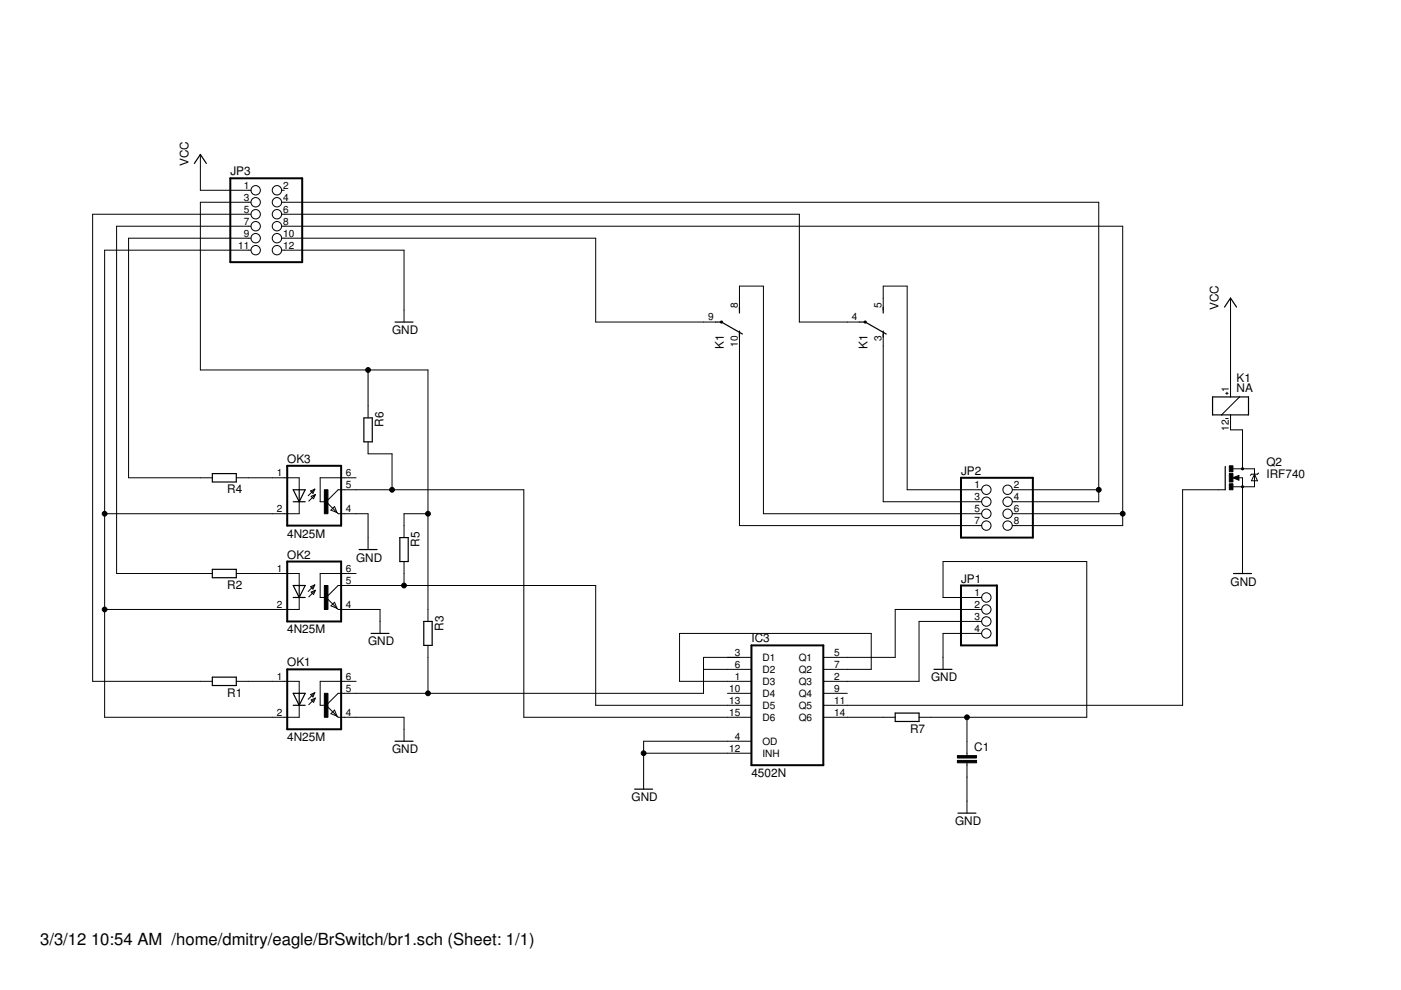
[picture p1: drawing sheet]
<svg xmlns="http://www.w3.org/2000/svg" width="297mm" height="210mm" viewBox="0 0 297 210" stroke-linecap="round" stroke-linejoin="round" font-family="sans-serif">
<g fill="#000" stroke="#000" stroke-width=".21">
<path d="M42.5 32.7v2.6zM42.5 35.3v5zM19.6 45.4h33zM22.2 53v55.9zM22.2 53h30.4zM24.7 48h27.9zM27.3 50.5h25.3zM42.5 42.9h10.1zM42.5 40.3h10.1zM52.6 40.3h.6zM52.6 42.9h.6zM52.6 45.4h.6z"/>
<path d="M52.6 48h.6zM52.6 50.5h.6zM52.6 53h.6zM59.7 40.3h.6zM59.7 42.9h.6zM59.7 45.4h.6zM59.7 48h.6zM59.7 50.5h.6zM59.7 53h.6zM60.3 53h25.4zM60.3 50.5h66zM60.3 45.4h109.2z"/>
<path d="M60.3 48h177.7zM60.3 42.9h172.7zM85.7 53v12.7zM126.3 50.5v17.8zM169.5 45.4v22.9zM233 42.9v60.9zM238 48v60.9zM42.5 42.9v35.5zM78 78.4h12.7zM42.5 78.4h35.5zM85.7 65.7v2.6zM90.7 78.4v30.5z"/>
<path d="M126.3 68.3h22.9zM149.2 68.3h2.5zM156.8 70.8v2.6zM156.8 63.2v2.5zM156.8 73.4v38zM156.8 60.7v2.5zM156.8 60.7h5.1zM161.9 60.7v48.2zM169.5 68.3h10.1zM179.6 68.3h2.6zM187.3 70.8v2.6zM187.3 63.2v2.5z"/>
<path d="M187.3 73.4v33zM187.3 60.7v2.5zM187.3 60.7h5zM192.3 60.7v43.1zM260.9 63.2v2.5zM260.9 65.7v15.3zM78 93.7v2.5zM78 86.1v2.5zM78 78.4v7.7zM78 96.2h5.1zM83.1 96.2v7.6zM259 88l3.8-3.8z"/>
<path d="M259.9 83.4h.5zM259.9 88.7h.5zM260.1 83.1v.5zM260.9 88.6v2.5zM260.9 81v2.5zM260.9 88v.6zM260.9 83.5v.7zM260.9 91.1h2.5zM263.4 96.2v2.6zM261.4 99.4h2zM263.4 98.8v.6zM263.4 99.4h2.6z"/>
<path d="M263.4 91.1v5.1zM266 99.4v1.1zM27.3 50.5v50.8zM42.5 101.3h2.5zM27.3 101.3h15.2zM50.1 101.3h2.5zM52.6 101.3h5.1zM57.7 101.3h2.6zM57.7 108.9h2.6zM22.2 108.9h35.5zM60.3 101.3h3.1zM63.4 101.3v2.5z"/>
<path d="M63.4 106.4v2.5zM60.3 108.9h3.1zM65.3 105.1l1.4-1.4zM66.9 104.9l-1.4 1.4zM65.8 104.1l.6 .5zM66 105.2l.5 .5zM66.7 103.7l-.3 .9zM66.9 104.9l-.4 .8zM65.8 104.1l.9-.4zM66 105.2l.9-.3zM67.9 101.3v5.1zM67.9 101.3h5.1z"/>
<path d="M67.9 106.4h1zM69.2 106.4l2.2 2.3zM70.2 108.2l.7-.8zM70.9 107.4l.5 1.3zM71.4 108.7l.3 .2zM70.2 108.2l1.2 .5zM71.7 103.8l-2.5 2.6zM71.7 108.9h1.3zM71.7 103.8h1.3zM73 101.3h2.5zM73 108.9h2.5zM73 103.8h2.5z"/>
<path d="M75.5 108.9h2.5zM75.5 103.8h7.6zM78 114v2.5zM78 108.9v5.1zM83.1 103.8h28zM85.7 111.4v2.6zM85.7 108.9v2.5zM85.7 108.9h5zM90.7 108.9v20.3zM111.1 103.8v48.3zM156.8 111.4h50.8zM161.9 108.9h45.7z"/>
<path d="M187.3 106.4h20.3zM192.3 103.8h15.3zM199.9 119.1v7.6zM207.6 103.8h.5zM207.6 106.4h.5zM207.6 108.9h.5zM207.6 111.4h.5zM214.6 103.8h.6zM214.6 106.4h.6zM214.6 108.9h.6zM214.6 111.4h.6zM215.2 108.9h22.8z"/>
<path d="M215.2 103.8h17.8zM199.9 119.1h30.5zM233 103.8v2.6zM215.2 106.4h17.8zM238 108.9v2.5zM215.2 111.4h22.8zM250.7 103.8h7.7zM258.4 103.8h1.4zM261.4 103.2h2zM261.4 101.3l1.3 .5zM262.5 101.3h.9zM262.7 100.8v1z"/>
<path d="M261.4 101.3l1.3-.5zM263.4 103.8v2.6zM263.4 101.3v1.9zM263.4 103.2v.6zM263.4 119.1v2.5zM263.4 106.4v12.7zM265.3 101.9h1.3zM265.3 100.5h.7zM265.3 100.5l-.2 .3zM266 100.5v2.7zM263.4 103.2h2.6zM266 100.5l-.7 1.4z"/>
<path d="M266 100.5h.6zM266 100.5l.6 1.4zM266.6 100.5l.3-.2zM22.2 108.9v20.3zM24.7 48v73.6zM42.5 121.6h2.5zM24.7 121.6h17.8zM50.1 121.6h2.5zM52.6 121.6h5.1zM57.7 121.6h2.6zM57.7 129.2h2.6zM22.2 129.2h35.5z"/>
<path d="M60.3 121.6h3.1zM63.4 121.6v2.5zM63.4 126.7v2.5zM60.3 129.2h3.1zM65.3 125.4l1.4-1.4zM66.9 125.2l-1.4 1.4zM65.8 124.4l.6 .5zM66 125.5l.5 .5zM66.7 124l-.3 .9zM66.9 125.2l-.4 .8zM65.8 124.4l.9-.4zM66 125.5l.9-.3z"/>
<path d="M67.9 121.6v5.1zM67.9 121.6h5.1zM67.9 126.7h1zM69.2 126.7l2.2 2.3zM70.2 128.5l.7-.8zM70.9 127.7l.5 1.3zM71.4 129l.3 .2zM70.2 128.5l1.2 .5zM69.2 126.7l2.5-2.6zM71.7 129.2h1.3zM71.7 124.1h1.3zM73 121.6h2.5z"/>
<path d="M73 129.2h2.5zM73 124.1h2.5zM75.5 129.2h5.1zM75.5 124.1h10.2zM80.6 131.8v2.5zM80.6 129.2v2.6zM85.7 119.1v2.5zM85.7 124.1h40.6zM85.7 121.6v2.5zM90.7 136.8v2.6zM90.7 129.2v2.6zM126.3 124.1v25.4z"/>
<path d="M144.1 134.3v10.2zM149.2 139.4h7.6zM154.2 139.4h5.1zM174.6 139.4h5zM179.6 139.4h10.2zM144.1 134.3h40.6zM189.8 129.2v10.2zM189.8 129.2h17.8zM194.9 131.8h12.7zM199.9 139.4v2.5zM199.9 134.3v5.1zM199.9 134.3h7.7z"/>
<path d="M199.9 126.7h7.7zM207.6 126.7h.5zM207.6 129.2h.5zM207.6 131.8h.5zM207.6 134.3h.5zM19.6 45.4v99.1zM22.2 129.2v22.9zM42.5 144.5h2.5zM19.6 144.5h22.9zM50.1 144.5h2.5zM52.6 144.5h5.1zM57.7 144.5h2.6z"/>
<path d="M57.7 152.1h2.6zM22.2 152.1h35.5zM60.3 144.5h3.1zM63.4 144.5v2.5zM63.4 149.5v2.6zM60.3 152.1h3.1zM65.3 148.3l1.4-1.4zM65.5 149.4l1.4-1.4zM65.8 147.3l.6 .5zM66 148.4l.5 .5zM66.7 146.9l-.3 .9zM66.9 148l-.4 .9z"/>
<path d="M65.8 147.3l.9-.4zM66 148.4l.9-.4zM67.9 144.5v5zM67.9 144.5h5.1zM67.9 149.5h1zM69.2 149.5l2.2 2.3zM70.2 151.3l.7-.7zM70.9 150.6l.5 1.2zM71.4 151.8l.3 .3zM70.2 151.3l1.2 .5zM71.7 147l-2.5 2.5zM71.7 152.1h1.3z"/>
<path d="M71.7 147h1.3zM73 144.5h2.5zM73 152.1h2.5zM73 147h2.5zM75.5 152.1h10.2zM75.5 147h15.2zM85.7 154.6v2.6zM85.7 152.1v2.5zM90.7 139.4v7.6zM90.7 147h58.5zM111.1 152.1h43.1zM126.3 149.5h27.9z"/>
<path d="M136.5 157.2v2.5zM136.5 157.2h17.7zM144.1 144.5h10.1zM149.2 141.9v5.1zM149.2 139.4v2.5zM149.2 141.9h5zM154.2 144.5h5.1zM154.2 157.2h5.1zM154.2 141.9h5.1zM154.2 147h5.1zM154.2 159.7h5.1zM154.2 149.5h5.1z"/>
<path d="M154.2 152.1h5.1zM136.5 159.7h17.7zM174.6 144.5h5zM174.6 141.9h5zM174.6 147h5zM174.6 149.5h5zM174.6 152.1h5zM179.6 149.5h71.1zM179.6 141.9h5.1zM179.6 152.1h7.7zM179.6 144.5h15.3zM184.7 134.3v7.6z"/>
<path d="M187.3 152.1h2.5zM194.9 131.8v12.7zM194.9 152.1h2.5zM197.4 152.1h7.6zM205 157.2v2.5zM205 159.7v.5zM205 152.1v5.1zM205 152.1h25.4zM230.4 119.1v33zM250.7 103.8v45.7zM136.5 164.8v2.5zM136.5 159.7v5.1z"/>
<path d="M205 162.2v2.6zM205 161.7v.5zM205 169.9v2.5zM205 164.8v5.1z"/>
<circle cx="78" cy="78.4" r=".51"/>
<circle cx="22.2" cy="108.9" r=".51"/>
<circle cx="83.1" cy="103.8" r=".51"/>
<circle cx="90.7" cy="108.9" r=".51"/>
<circle cx="233" cy="103.8" r=".51"/>
<circle cx="238" cy="108.9" r=".51"/>
<circle cx="22.2" cy="129.2" r=".51"/>
<circle cx="85.7" cy="124.1" r=".51"/>
<circle cx="90.7" cy="147" r=".51"/>
<circle cx="136.5" cy="159.7" r=".51"/>
<circle cx="205" cy="152.1" r=".51"/>
</g>
<g fill="#000" stroke="#000" stroke-width=".25">
<path d="M42.5 32.7l-1.3 1.9zM42.5 32.7l1.3 1.9zM83.8 68.3h3.8zM153 68.3l4.4 2.5zM151.7 68.3h1.3zM156.8 70.2v1.3zM156.8 65.1v1.3zM183.4 68.3l4.5 2.5zM182.2 68.3h1.2zM187.3 70.2v1.3zM187.3 65.1v1.3zM260.9 63.2l-1.3 1.9z"/>
<path d="M260.9 63.2l1.3 1.9zM77.2 88.6v5.1zM77.2 93.7h1.7zM77.2 88.6h1.7zM78.9 88.6v5.1zM257.1 88h1.9zM257.1 84.2v3.8zM259 88h1.9zM259.8 98.9v4.9zM260.9 88h3.8zM257.1 84.2h3.8zM260.9 84.2h1.9z"/>
<path d="M264.7 84.2v3.8zM262.8 84.2h1.9zM45 102.2h5.1zM45 100.4v1.8zM45 100.4h5.1zM50.1 100.4v1.8zM62.2 103.8l1.2 2.6zM62.2 106.4h1.2zM63.4 103.8v2.6zM62.2 103.8h1.2zM64.7 103.8l-1.3 2.6zM63.4 106.4h1.3z"/>
<path d="M63.4 103.8h1.3zM76.1 116.5h3.8zM84.8 114v5.1zM84.8 119.1h1.7zM84.8 114h1.7zM86.5 114v5.1zM45 122.5h5.1zM45 120.7v1.8zM45 120.7h5.1zM50.1 120.7v1.8zM62.2 124.1l1.2 2.6zM62.2 126.7h1.2z"/>
<path d="M63.4 124.1v2.6zM62.2 124.1h1.2zM64.7 124.1l-1.3 2.6zM63.4 126.7h1.3zM63.4 124.1h1.3zM78.7 134.3h3.8zM89.9 131.8v5zM89.9 136.8h1.7zM89.9 131.8h1.7zM91.6 131.8v5zM261.5 121.6h3.8zM45 145.3h5.1z"/>
<path d="M45 143.6v1.7zM45 143.6h5.1zM50.1 143.6v1.7zM62.2 147l1.2 2.5zM62.2 149.5h1.2zM63.4 147v2.5zM62.2 147h1.2zM64.7 147l-1.3 2.5zM63.4 149.5h1.3zM63.4 147h1.3zM83.8 157.2h3.8zM189.8 153h5.1z"/>
<path d="M189.8 151.2v1.8zM189.8 151.2h5.1zM194.9 151.2v1.8zM198 141.9h3.8zM134.6 167.3h3.8zM203.1 172.4h3.8z"/>
</g>
<path d="M260.6 98.8h.8v1.2h-.8zM68.8 103.8h.7v5.1h-.7zM260.6 102.6h.8v1.2h-.8zM260.6 100.4h.8v1.8h-.8zM68.8 124.1h.7v5.1h-.7zM68.8 147h.7v5.1h-.7zM203 161.2h4v.5h-4zM203 160.2h4v.5h-4z" fill="#000" stroke="#000" stroke-width=".21"/>
<g fill="none" stroke="#000" stroke-width=".42">
<circle cx="153" cy="68.3" r=".13"/>
<circle cx="183.4" cy="68.3" r=".13"/>
<circle cx="263.4" cy="99.4" r=".13"/>
<circle cx="263.4" cy="103.2" r=".13"/>
</g>
<path d="M261.7 101.3l.8 .3zM261.7 101.3l.8-.3zM262.5 101.3v.3zM262.3 101.3h.2z" fill="#000" stroke="#000" stroke-width=".32"/>
<g fill="#000" stroke="#000" stroke-width=".42">
<path d="M48.8 37.8v17.8zM48.8 37.8h15.3zM48.8 55.6h15.3zM64.1 37.8v17.8zM60.9 98.8v12.6zM60.9 98.8h11.4zM72.3 98.8v12.6zM60.9 119.1v12.7zM60.9 119.1h11.4zM60.9 111.4h11.4zM72.3 119.1v12.7zM203.7 114h15.3z"/>
<path d="M203.7 101.3v12.7zM219 101.3v12.7zM203.7 101.3h15.3zM60.9 131.8h11.4zM159.3 136.8v25.4zM159.3 136.8h15.3zM203.7 136.8h7.7zM203.7 124.1v12.7zM211.4 124.1v12.7zM203.7 124.1h7.7zM60.9 154.6h11.4zM60.9 141.9v12.7z"/>
<path d="M60.9 141.9h11.4zM72.3 141.9v12.7zM159.3 162.2h15.3zM174.6 136.8v25.4z"/>
</g>
<g fill="none" stroke="#000" stroke-width=".21">
<circle cx="54.2" cy="40.3" r=".99"/>
<circle cx="54.2" cy="45.4" r=".99"/>
<circle cx="54.2" cy="48" r=".99"/>
<circle cx="54.2" cy="53" r=".99"/>
<circle cx="54.2" cy="50.5" r=".99"/>
<circle cx="54.2" cy="42.9" r=".99"/>
<circle cx="58.7" cy="42.9" r=".99"/>
<circle cx="58.7" cy="40.3" r=".99"/>
<circle cx="58.7" cy="45.4" r=".99"/>
<circle cx="58.7" cy="50.5" r=".99"/>
<circle cx="58.7" cy="48" r=".99"/>
<circle cx="58.7" cy="53" r=".99"/>
<circle cx="209.1" cy="111.4" r=".99"/>
<circle cx="209.1" cy="103.8" r=".99"/>
<circle cx="209.1" cy="106.4" r=".99"/>
<circle cx="209.1" cy="108.9" r=".99"/>
<circle cx="213.6" cy="111.4" r="1"/>
<circle cx="213.6" cy="103.8" r="1"/>
<circle cx="213.6" cy="106.4" r="1"/>
<circle cx="213.6" cy="108.9" r="1"/>
<circle cx="209.1" cy="134.3" r=".99"/>
<circle cx="209.1" cy="131.8" r=".99"/>
<circle cx="209.1" cy="129.2" r=".99"/>
<circle cx="209.1" cy="126.7" r=".99"/>
</g>
<g font-size="3.5">
<text x="8.5" y="200.4">3/3/12</text>
<text x="19.3" y="200.4">10:54 AM /home/dmitry/eagle/BrSwitch/br1.sch (Sheet: 1/1)</text>
</g>
<g font-size="2.5">
<text x="40" y="35.3" transform="rotate(-90 40 35.3)">VCC</text>
<text x="48.8" y="37.2">JP3</text>
<text x="258.4" y="65.7" transform="rotate(-90 258.4 65.7)">VCC</text>
<text x="83.1" y="70.8">GND</text>
<text x="153.5" y="73.9" transform="rotate(-90 153.5 73.9)">K1</text>
<text x="183.9" y="73.9" transform="rotate(-90 183.9 73.9)">K1</text>
<text x="262.2" y="83.1">NA</text>
<text x="262.2" y="81">K1</text>
<text x="81.3" y="90.5" transform="rotate(-90 81.3 90.5)">R6</text>
<text x="60.9" y="98.1">OK3</text>
<text x="203.8" y="100.7">JP2</text>
<text x="268.5" y="101.3">IRF740</text>
<text x="268.5" y="98.8">Q2</text>
<text x="48.2" y="104.6">R4</text>
<text x="60.9" y="114">4N25M</text>
<text x="60.9" y="118.4">OK2</text>
<text x="75.5" y="119.1">GND</text>
<text x="88.9" y="115.9" transform="rotate(-90 88.9 115.9)">R5</text>
<text x="48.2" y="124.9">R2</text>
<text x="203.8" y="123.5">JP1</text>
<text x="260.9" y="124.1">GND</text>
<text x="60.9" y="134.3">4N25M</text>
<text x="78" y="136.8">GND</text>
<text x="94" y="133.7" transform="rotate(-90 94 133.7)">R3</text>
<text x="159.3" y="136.2">IC3</text>
<text x="60.9" y="141.3">OK1</text>
<text x="48.2" y="147.7">R1</text>
<text x="197.4" y="144.5">GND</text>
<text x="192.9" y="155.4">R7</text>
<text x="60.9" y="157.2">4N25M</text>
<text x="83.1" y="159.7">GND</text>
<text x="206.5" y="159.3">C1</text>
<text x="159.3" y="164.8">4502N</text>
<text x="133.9" y="169.9">GND</text>
<text x="202.5" y="174.9">GND</text>
</g>
<g font-size="2.1">
<text x="51.7" y="40">1</text>
<text x="60.1" y="40">2</text>
<text x="51.7" y="42.5">3</text>
<text x="51.7" y="45.1">5</text>
<text x="51.7" y="47.6">7</text>
<text x="60.1" y="42.5">4</text>
<text x="60.1" y="45.1">6</text>
<text x="60.1" y="47.6">8</text>
<text x="50.5" y="52.7">11</text>
<text x="51.7" y="50.2">9</text>
<text x="60.1" y="50.2">10</text>
<text x="60.1" y="52.7">12</text>
<text x="156.4" y="65.4" transform="rotate(-90 156.4 65.4)">8</text>
<text x="186.9" y="65.4" transform="rotate(-90 186.9 65.4)">5</text>
<text x="150.2" y="67.9">9</text>
<text x="180.6" y="67.9">4</text>
<text x="156.4" y="73.5" transform="rotate(-90 156.4 73.5)">10</text>
<text x="186.9" y="72.4" transform="rotate(-90 186.9 72.4)">3</text>
<text x="260.5" y="83.2" transform="rotate(-90 260.5 83.2)">1</text>
<text x="260.5" y="91.3" transform="rotate(-90 260.5 91.3)">12</text>
<text x="58.7" y="100.9">1</text>
<text x="73.3" y="100.9">6</text>
<text x="73.3" y="103.5">5</text>
<text x="206.6" y="103.5">1</text>
<text x="206.6" y="106">3</text>
<text x="215" y="103.5">2</text>
<text x="215" y="106">4</text>
<text x="58.7" y="108.6">2</text>
<text x="73.3" y="108.6">4</text>
<text x="206.6" y="108.6">5</text>
<text x="206.6" y="111.1">7</text>
<text x="215" y="108.6">6</text>
<text x="215" y="111.1">8</text>
<text x="58.7" y="121.3">1</text>
<text x="73.3" y="121.3">6</text>
<text x="73.3" y="123.8">5</text>
<text x="58.7" y="128.9">2</text>
<text x="73.3" y="128.9">4</text>
<text x="206.6" y="126.3">1</text>
<text x="206.6" y="128.9">2</text>
<text x="206.6" y="131.4">3</text>
<text x="206.6" y="133.9">4</text>
<text x="155.8" y="139">3</text>
<text x="155.8" y="141.6">6</text>
<text x="161.6" y="140.1">D1</text>
<text x="161.6" y="142.7">D2</text>
<text x="169.4" y="140.1">Q1</text>
<text x="169.4" y="142.7">Q2</text>
<text x="176.9" y="139">5</text>
<text x="176.9" y="141.6">7</text>
<text x="58.7" y="144.1">1</text>
<text x="73.3" y="144.1">6</text>
<text x="73.3" y="146.6">5</text>
<text x="154.6" y="146.6">10</text>
<text x="154.6" y="149.2">13</text>
<text x="155.8" y="144.1">1</text>
<text x="161.6" y="145.2">D3</text>
<text x="161.6" y="147.8">D4</text>
<text x="169.4" y="145.2">Q3</text>
<text x="169.4" y="147.8">Q4</text>
<text x="176.9" y="144.1">2</text>
<text x="176.9" y="146.6">9</text>
<text x="176.9" y="149.2">11</text>
<text x="58.7" y="151.7">2</text>
<text x="73.3" y="151.7">4</text>
<text x="154.6" y="151.7">15</text>
<text x="161.6" y="150.3">D5</text>
<text x="161.6" y="152.8">D6</text>
<text x="169.4" y="150.3">Q5</text>
<text x="169.4" y="152.8">Q6</text>
<text x="176.9" y="151.7">14</text>
<text x="154.6" y="159.3">12</text>
<text x="155.8" y="156.8">4</text>
<text x="161.6" y="157.9">OD</text>
<text x="161.6" y="160.5">INH</text>
</g>
</svg>
